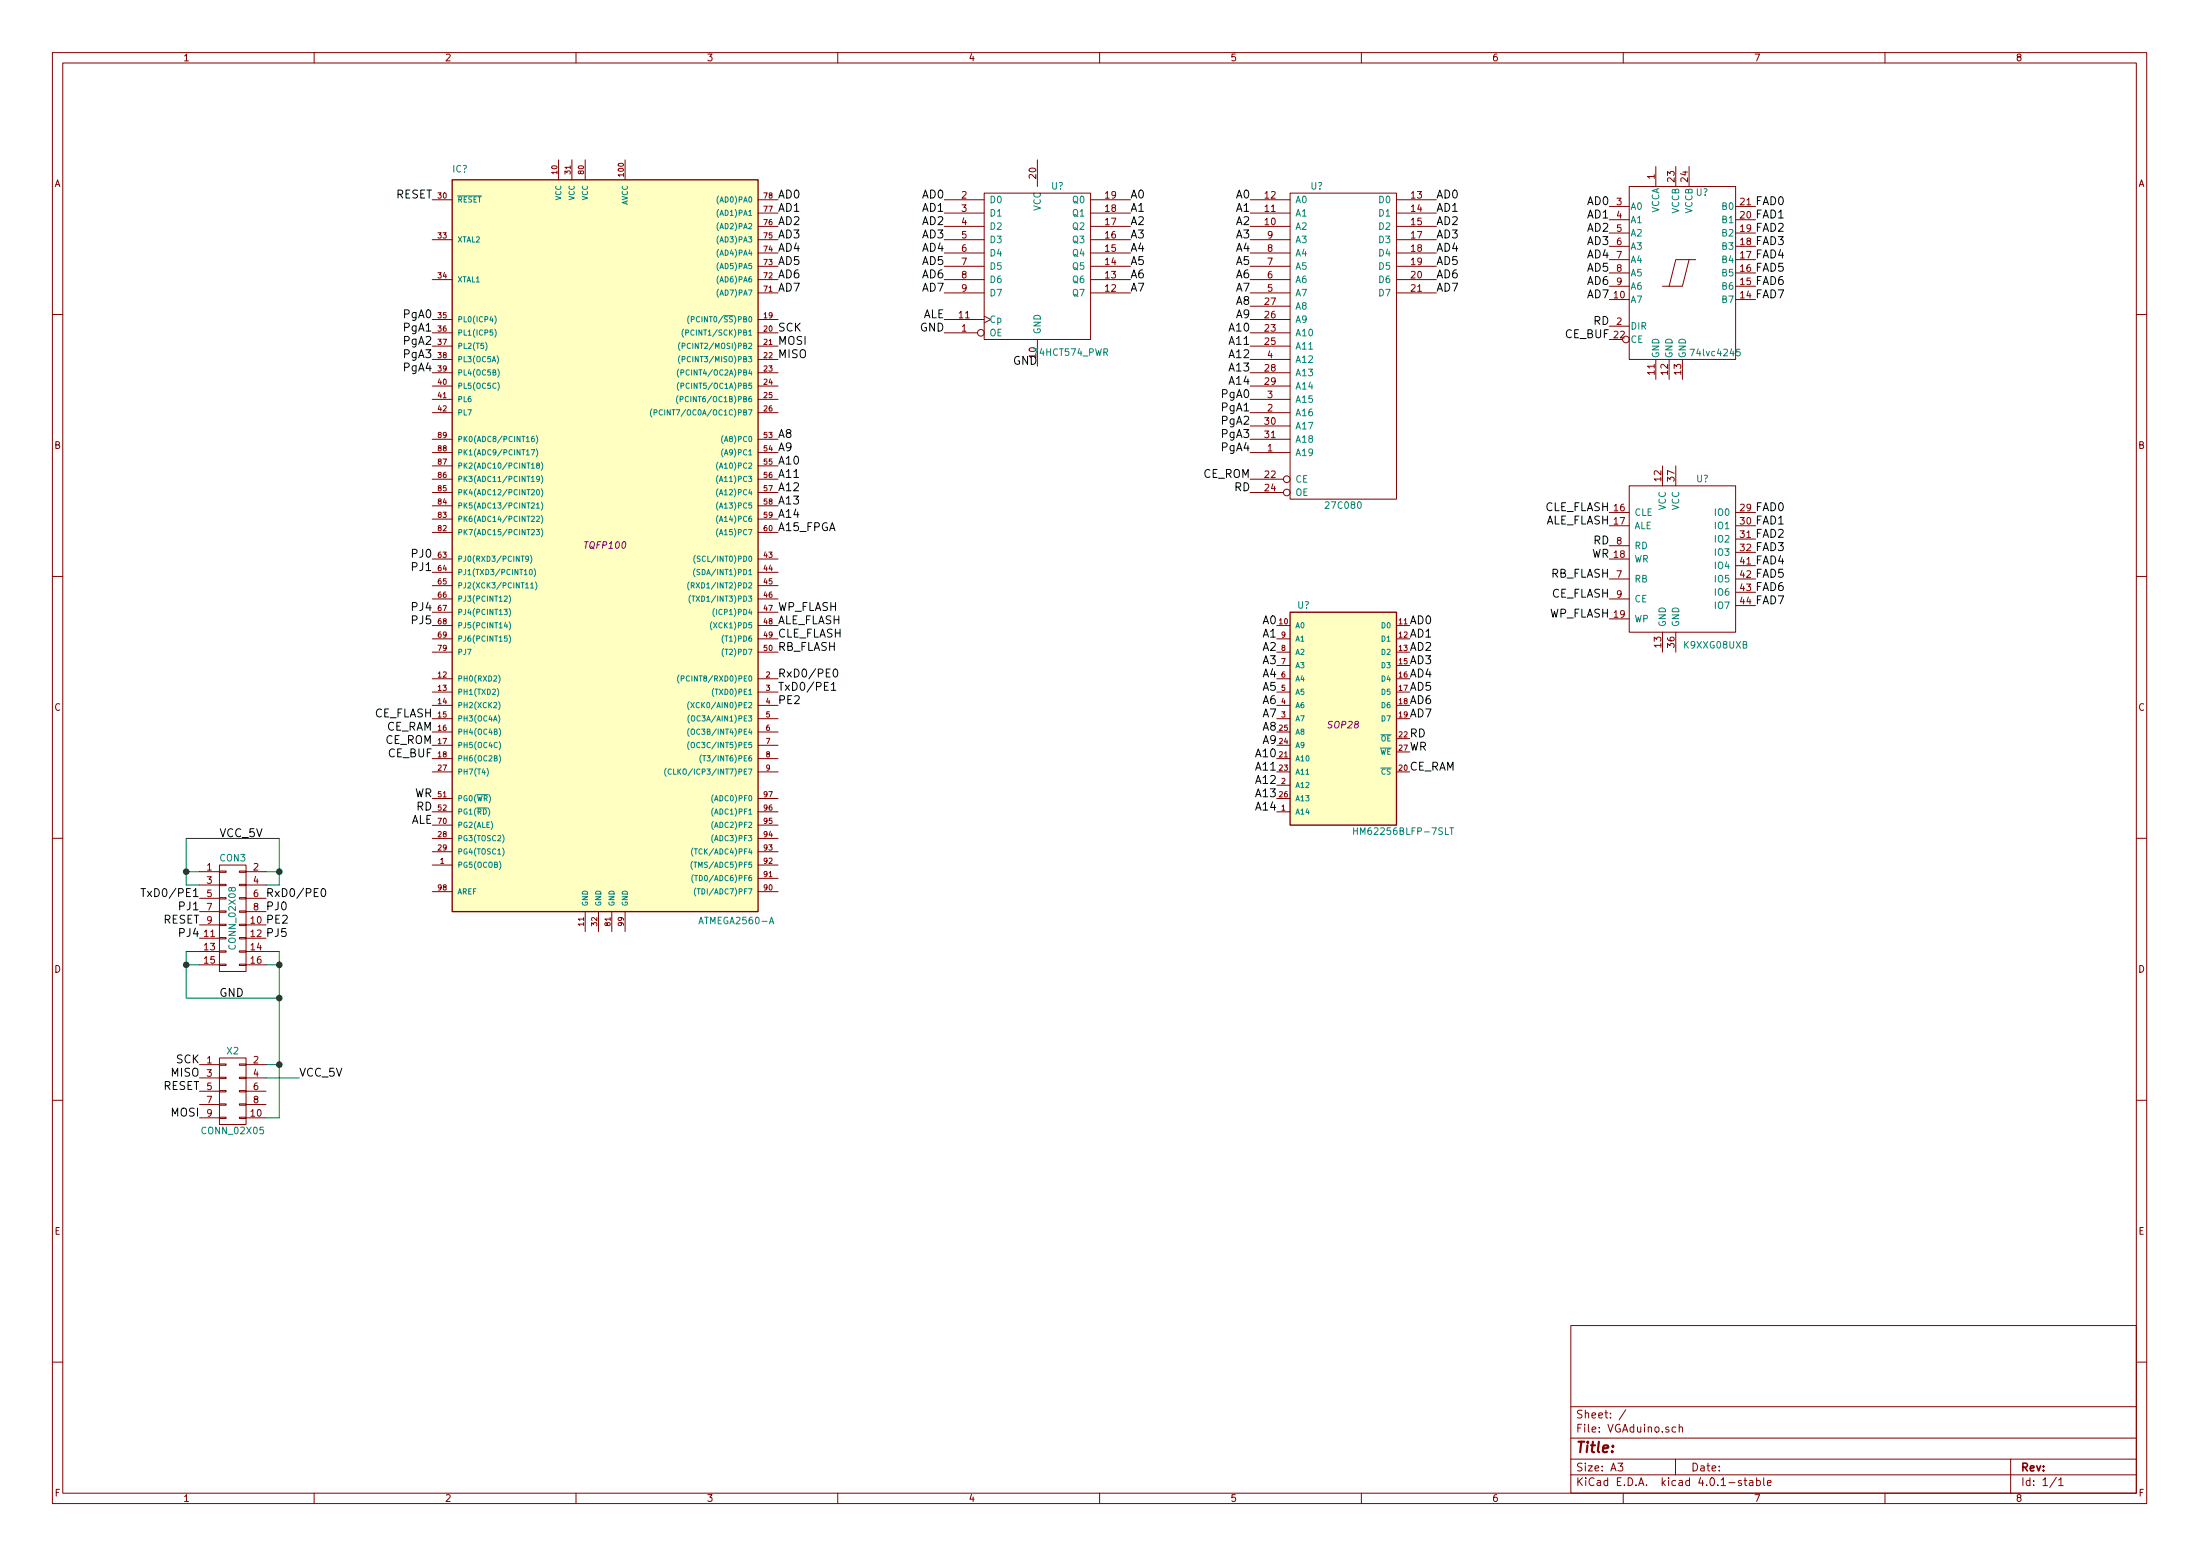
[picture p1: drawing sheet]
<svg xmlns="http://www.w3.org/2000/svg" width="420mm" height="297mm" viewBox="0 0 420 297" stroke-linecap="round" stroke-linejoin="round" font-family="sans-serif">
<g fill="none" stroke="#840000" stroke-width=".19">
<path d="M10 10h400v277h-400zM12 12h396v273.1h-396zM60 10v2M110 10v2M160 10v2M210 10v2M260 10v2M310 10v2M360 10v2M82.5 38.1h3.9M106.7 30.5v3.8M109.2 30.5v3.8"/>
<path d="M111.8 30.5v3.8M119.4 30.5v3.8M144.8 38.1h3.8M180.3 38.1h7.7M188 36.9h20.3v27.9h-20.3zM198.1 30.5v5.1M208.3 38.1h7.6M238.8 38.1h7.6M246.4 36.9h20.3v58.4h-20.3zM266.7 38.1h7.6M307.3 39.4h3.8M311.1 35.6h20.4v33h-20.4z"/>
<path d="M316.2 31.8v3.8M320 31.8v3.8M322.6 31.8v3.8M331.5 39.4h3.8M82.5 53.4h3.9M82.5 45.8h3.9M144.8 55.9h3.8M144.8 53.4h3.8M144.8 45.8h3.8M144.8 50.8h3.8M144.8 48.3h3.8M144.8 43.2h3.8"/>
<path d="M144.8 40.7h3.8M180.3 55.9h7.7M180.3 53.4h7.7M180.3 45.8h7.7M180.3 50.8h7.7M180.3 48.3h7.7M180.3 43.2h7.7M180.3 40.7h7.7M208.3 55.9h7.6M208.3 53.4h7.6M208.3 45.8h7.6M208.3 50.8h7.6"/>
<path d="M208.3 48.3h7.6M208.3 43.2h7.6M208.3 40.7h7.6M238.8 55.9h7.6M238.8 53.4h7.6M238.8 45.8h7.6M238.8 50.8h7.6M238.8 48.3h7.6M238.8 43.2h7.6M238.8 40.7h7.6M238.8 58.5h7.6M266.7 55.9h7.6"/>
<path d="M266.7 53.4h7.6M266.7 45.8h7.6M266.7 50.8h7.6M266.7 48.3h7.6M266.7 43.2h7.6M266.7 40.7h7.6M307.3 41.9h3.8M307.3 44.5h3.8M307.3 47h3.8M307.3 49.6h3.8M307.3 52.1h3.8M307.3 54.6h3.8"/>
<path d="M307.3 57.2h3.8M322.6 49.6l-1.3 5h-2.5M323.8 49.6h-3.8l-1.2 5h-1.3M331.5 41.9h3.8M331.5 44.5h3.8M331.5 47h3.8M331.5 49.6h3.8M331.5 52.1h3.8M331.5 54.6h3.8M331.5 57.2h3.8M10 60h2M82.5 63.5h3.9"/>
<path d="M82.5 73.7h3.9M82.5 66.1h3.9M82.5 76.2h3.9M82.5 68.6h3.9M82.5 78.8h3.9M82.5 71.2h3.9M82.5 61h3.9M144.8 63.5h3.8M144.8 73.7h3.8M144.8 66.1h3.8M144.8 76.2h3.8M144.8 68.6h3.8"/>
<path d="M144.8 78.8h3.8M144.8 71.2h3.8M144.8 61h3.8M180.3 63.5h6.4M180.3 61h7.7M188 60.4l1.2 .6-1.2 .6M198.1 64.8v5.1M238.8 63.5h7.6M238.8 73.7h7.6M238.8 66.1h7.6M238.8 76.2h7.6M238.8 68.6h7.6"/>
<path d="M238.8 78.8h7.6M238.8 71.2h7.6M238.8 61h7.6M307.3 62.3h3.8M307.3 64.8h2.6M316.2 68.6v3.8M318.8 68.6v3.8M321.3 68.6v3.8M408 60h2M82.5 83.9h3.9M82.5 99.1h3.9M82.5 86.4h3.9"/>
<path d="M82.5 96.6h3.9M82.5 88.9h3.9M82.5 94h3.9M82.5 91.5h3.9M144.8 83.9h3.8M144.8 99.1h3.8M144.8 86.4h3.8M144.8 96.6h3.8M144.8 88.9h3.8M144.8 94h3.8M144.8 91.5h3.8M238.8 83.9h7.6"/>
<path d="M238.8 86.4h7.6M238.8 94h6.3M238.8 91.5h6.3M238.8 81.3h7.6M307.3 97.8h3.8M311.1 92.7h20.4v28h-20.4zM317.5 88.9v3.8M320 88.9v3.8M331.5 97.8h3.8M10 110h2M82.5 101.6h3.9M82.5 106.7h3.9"/>
<path d="M82.5 109.3h3.9M82.5 111.8h3.9M82.5 114.3h3.9M82.5 116.9h3.9M82.5 119.4h3.9M144.8 101.6h3.8M144.8 106.7h3.8M144.8 109.3h3.8M144.8 111.8h3.8M144.8 114.3h3.8M144.8 116.9h3.8M144.8 119.4h3.8"/>
<path d="M243.8 119.4h2.6M266.7 119.4h2.5M307.3 106.7h3.8M307.3 114.3h3.8M307.3 110.5h3.8M307.3 104.2h3.8M307.3 100.4h3.8M307.3 118.1h3.8M331.5 110.5h3.8M331.5 100.4h3.8M331.5 102.9h3.8M331.5 108h3.8"/>
<path d="M331.5 105.4h3.8M331.5 113.1h3.8M331.5 115.6h3.8M408 110h2M82.5 129.6h3.9M82.5 132.1h3.9M82.5 134.7h3.9M82.5 137.2h3.9M82.5 139.7h3.9M82.5 124.5h3.9M82.5 122h3.9M144.8 129.6h3.8"/>
<path d="M144.8 132.1h3.8M144.8 134.7h3.8M144.8 137.2h3.8M144.8 139.7h3.8M144.8 124.5h3.8M144.8 122h3.8M243.8 129.6h2.6M243.8 132.1h2.6M243.8 134.7h2.6M243.8 137.2h2.6M243.8 139.7h2.6M243.8 124.5h2.6"/>
<path d="M243.8 122h2.6M243.8 127h2.6M266.7 129.6h2.5M266.7 132.1h2.5M266.7 134.7h2.5M266.7 137.2h2.5M266.7 124.5h2.5M266.7 122h2.5M266.7 127h2.5M317.5 120.7v3.8M320 120.7v3.8M82.5 142.3h3.9"/>
<path d="M82.5 144.8h3.9M82.5 147.4h3.9M82.5 157.5h3.9M82.5 152.4h3.9M82.5 155h3.9M144.8 142.3h3.8M144.8 144.8h3.8M144.8 147.4h3.8M144.8 157.5h3.8M144.8 152.4h3.8M144.8 155h3.8M243.8 142.3h2.6"/>
<path d="M243.8 144.8h2.6M243.8 147.4h2.6M243.8 152.4h2.6M243.8 155h2.6M243.8 149.9h2.6M266.7 147.4h2.5M266.7 141h2.5M266.7 143.5h2.5M10 160h2M38.1 166.4h3.8M38.1 168.9h3.8M38.1 171.5h3.8"/>
<path d="M38.1 174h3.8M38.1 176.6h3.8M38.1 179.1h3.8M41.9 179h1.3v.2h-1.3zM41.9 176.4h1.3v.3h-1.3zM41.9 173.9h1.3v.3h-1.3zM41.9 171.4h1.3v.2h-1.3zM41.9 168.8h1.3v.3h-1.3zM41.9 166.3h1.3v.2h-1.3zM41.9 165.1h5.1v20.4h-5.1zM45.7 179h1.3v.2h-1.3zM45.7 176.4h1.3v.3h-1.3z"/>
<path d="M45.7 173.9h1.3v.3h-1.3zM45.7 171.4h1.3v.2h-1.3zM45.7 168.8h1.3v.3h-1.3zM45.7 166.3h1.3v.2h-1.3zM47 166.4h3.8M47 168.9h3.8M47 171.5h3.8M47 174h3.8M47 176.6h3.8M47 179.1h3.8M82.5 160.1h3.9M82.5 165.1h3.9"/>
<path d="M82.5 170.2h3.9M82.5 162.6h3.9M111.8 174v3.8M114.3 174v3.8M116.8 174v3.8M119.4 174v3.8M144.8 160.1h3.8M144.8 165.1h3.8M144.8 170.2h3.8M144.8 167.7h3.8M144.8 162.6h3.8M408 160h2"/>
<path d="M38.1 181.6h3.8M38.1 184.2h3.8M41.9 184.1h1.3v.2h-1.3zM41.9 181.5h1.3v.3h-1.3zM45.7 184.1h1.3v.2h-1.3zM45.7 181.5h1.3v.3h-1.3zM47 181.6h3.8M47 184.2h3.8M10 210h2M38.1 203.2h3.8M38.1 205.8h3.8M38.1 208.3h3.8"/>
<path d="M38.1 210.9h3.8M38.1 213.4h3.8M41.9 213.3h1.3v.2h-1.3zM41.9 210.7h1.3v.3h-1.3zM41.9 208.2h1.3v.2h-1.3zM41.9 205.6h1.3v.3h-1.3zM41.9 203.1h1.3v.3h-1.3zM41.9 202h5.1v12.7h-5.1zM45.7 213.3h1.3v.2h-1.3zM45.7 210.7h1.3v.3h-1.3zM45.7 208.2h1.3v.2h-1.3zM45.7 205.6h1.3v.3h-1.3z"/>
<path d="M45.7 203.1h1.3v.3h-1.3zM47 203.2h3.8M47 205.8h3.8M47 208.3h3.8M47 210.9h3.8M47 213.4h3.8M408 210h2M300 253h108v32.1h-108zM10 260h2M300 278.5h108M300 274.5h108M300 268.5h108"/>
<path d="M309 279.3h.9l-.5 .6 .5 .1v.7l-.2 .1-.7-.1M310.5 269.1l-1.3 2M320 278.5v3M320 272.5l-.4-.1-.3 .3 .1 .6 .2 .1 .4-.1M320.7 272.5l.2-.1 .4 .1v.9M320.7 271.9v1.5M384 278.5v6.6M408 260h2M60 285.1v1.9M110 285.1v1.9M160 285.1v1.9M210 285.1v1.9"/>
<path d="M260 285.1v1.9M300 281.5h108M310 285.1v1.9M332.6 282.7a.37 .37 0 0 0-.6 .1l.1 .2 .5 .2v.1l-.2 .3-.4-.1M333.1 282.6h.5M333.3 282.1v1.3l.3 .2M334.1 282.7h.6l.1 .9M334.8 283h-.5l-.2 .2 .2 .4 .5-.1M335.5 282.7l.4-.1 .3 .3-.1 .6h-.6M335.5 282.1v1.5M336.8 282.1v1.3l.2 .2M337.5 283.1l.8-.1-.1-.3-.4-.1-.3 .2 .1 .7h.6"/>
<path d="M360 285.1v1.9M392.7 282l-1.2 2M393.2 282.5l.4-.4v1.5M393.2 283.6h.8"/>
<circle cx="187.3" cy="63.5" r=".63"/>
<circle cx="310.5" cy="64.8" r=".63"/>
<circle cx="245.7" cy="91.5" r=".63"/>
<circle cx="245.7" cy="94" r=".63"/>
</g>
<g fill="#ffffc2" stroke="#ffffc2" stroke-width=".19">
<path d="M86.4 34.3h58.4v139.7h-58.4z"/>
<path d="M246.4 116.9h20.3v40.6h-20.3z"/>
</g>
<path d="M86.4 34.3h58.4v139.7h-58.4zM246.4 116.9h20.3v40.6h-20.3z" fill="none" stroke="#840000" stroke-width=".25"/>
<g fill="none" stroke="#008484" stroke-width=".19">
<path d="M87.4 37.4h4.5M92.7 65.4a1.2 1.2 0 0 1 0 1.5M94.5 60.3a1.2 1.2 0 0 1 0 1.5M94.5 62.8a1.2 1.2 0 0 1 0 1.6M94.9 67.9a1.2 1.2 0 0 1 0 1.6M95.1 73a1.2 1.2 0 0 1 0 1.5M95.1 70.4a1.2 1.2 0 0 1 0 1.6M124.5 78.1a1.2 1.2 0 0 0 0 1.5M124.9 78.8l.5-.1v-.4l-.5-.1v1M126.5 78.3a.44 .44 0 0 0-.6 .4 .44 .44 0 0 0 .6 .4M129.5 75.5a1.2 1.2 0 0 0 0 1.6M129.6 70.4a1.2 1.2 0 0 0 0 1.6"/>
<path d="M129.6 73a1.2 1.2 0 0 0 0 1.5M129.9 65.4a1.2 1.2 0 0 0 0 1.5M129.9 67.9a1.2 1.2 0 0 0 0 1.6M129.9 76.2h.5v-.5h-.5v1M130 71.1h.5v-.5h-.5v1M130 73.7l.5-.1v-.4l-.5-.1v1.1M130.3 66.1l.5-.1v-.4l-.5-.1v1M130.3 68.6l.5-.1v-.4h-.5v1M130.6 62.8a1.2 1.2 0 0 0 0 1.6M131 63.5h.4v-.5h-.4v1M131.6 60.3a1.2 1.2 0 0 0 0 1.5M132 61l.5-.1v-.4l-.5-.1v1.1"/>
<path d="M322.8 66.7h.8l-.5 1.2M332.3 66.7h-.6l-.1 .5 .2-.1 .5 .1v.6l-.2 .1-.5-.1M101.4 85.8h.7l-.4 1.1M102 83.3l-.4 .1-.1 .7 .2 .2 .3-.1v-.5h-.3l-.2 .2M102.4 85.7a1.2 1.2 0 0 1 0 1.5M102.4 83.1a1.2 1.2 0 0 1 0 1.6M102.5 98.6l.3-.1 .2 .3-.6 .8h.6M102.5 96.3l.2-.3v1M102.5 97h.5M102.5 93.6l.2-.1a.55 .55 0 0 1 .3 .5 .55 .55 0 0 1-.3 .5l-.2-.4zM102.6 88.8l-.1-.2v-.2h.4l.1 .3-.5 .3 .1 .4 .4-.1v-.4l-.2-.1M103 91.3l-.2 .3-.3-.1v-.5l.3-.1 .2 .2v.6l-.5 .2"/>
<path d="M103.4 98.4a1.2 1.2 0 0 1 0 1.5M103.4 95.8a1.2 1.2 0 0 1 0 1.6M103.4 93.3a1.2 1.2 0 0 1 0 1.6M103.4 90.8a1.2 1.2 0 0 1 0 1.5M103.4 88.2a1.2 1.2 0 0 1 0 1.6M137.1 88.2a1.2 1.2 0 0 0 0 1.6M137.1 90.8a1.2 1.2 0 0 0 0 1.5M137.1 93.3a1.2 1.2 0 0 0 0 1.6M137.1 95.8a1.2 1.2 0 0 0 0 1.6M137.1 98.4a1.2 1.2 0 0 0 0 1.5M138.1 83.1a1.2 1.2 0 0 0 0 1.6M138.1 85.7a1.2 1.2 0 0 0 0 1.5"/>
<path d="M97.2 113.6a1.2 1.2 0 0 1 0 1.6M97.2 116.2a1.2 1.2 0 0 1 0 1.5M97.2 118.7a1.2 1.2 0 0 1 0 1.6M100.9 106.6l-.1 .2-.3-.1v-.5h.3l.1 .2v.5l-.4 .3M101.2 108.8l.1-.1a.55 .55 0 0 1 .4 .5 .55 .55 0 0 1-.4 .5l-.2-.4zM101.3 106a1.2 1.2 0 0 1 0 1.6M101.3 111.5l.3-.3v1.1M101.3 112.3h.6M102 108.5a1.2 1.2 0 0 1 0 1.6M102.3 111.1a1.2 1.2 0 0 1 0 1.5M102.4 101.1h.6l-.3 .4 .3 .1v.4l-.2 .1-.4-.1M103.4 100.9a1.2 1.2 0 0 1 0 1.6"/>
<path d="M131.6 111.1a1.2 1.2 0 0 0 0 1.5M131.9 113.6a1.2 1.2 0 0 0 0 1.6M132 111.8l.5-.1v-.4l-.5-.1v1.1M132.1 113.8h.6M132.3 111.8l.3 .5M132.4 113.8v1M132.7 108.5a1.2 1.2 0 0 0 0 1.6M132.8 106a1.2 1.2 0 0 0 0 1.6M133.7 108.7h-.4l-.2 .2 .1 .2 .4 .2v.3l-.5 .1M133.7 106.2h-.4l-.2 .2 .1 .2 .5 .2v.3h-.6M136 118.7a1.2 1.2 0 0 0 0 1.6M136.4 116.2a1.2 1.2 0 0 0 0 1.5"/>
<path d="M137.1 100.9a1.2 1.2 0 0 0 0 1.6M95 131.4a1.2 1.2 0 0 1 0 1.6M95.2 136.5a1.2 1.2 0 0 1 0 1.5M95.2 128.9a1.2 1.2 0 0 1 0 1.5M95.2 133.9a1.2 1.2 0 0 1 0 1.6M95.3 139a1.2 1.2 0 0 1 0 1.6M97.2 121.2a1.2 1.2 0 0 1 0 1.6M129.7 128.9a1.2 1.2 0 0 0 0 1.5M130.1 129.6l.5-.1v-.4l-.5-.1v1M131.6 133.9a1.2 1.2 0 0 0 0 1.6M131.6 139a1.2 1.2 0 0 0 0 1.6M131.7 136.5a1.2 1.2 0 0 0 0 1.5"/>
<path d="M131.9 134.1l.7 1M132.1 139.2h.3l.2 .1v.6l-.2 .3-.4-.2v-.5zM132.2 136.7l.3-.1 .1 .2 .1 .5-.2 .4-.4-.2-.1-.5zM132.6 134.1l-.7 1M136.3 131.4a1.2 1.2 0 0 0 0 1.6M138.2 123.8a1.2 1.2 0 0 0 0 1.5M138.2 121.2a1.2 1.2 0 0 0 0 1.6M93 146.6a1.2 1.2 0 0 1 0 1.6M95.3 141.6a1.2 1.2 0 0 1 0 1.5M95.3 144.1a1.2 1.2 0 0 1 0 1.6M127.2 146.6a1.2 1.2 0 0 0 0 1.6M128.2 146.9a.44 .44 0 0 0-.6 .4 .44 .44 0 0 0 .6 .4"/>
<path d="M128.7 146.8v1h.4M131.6 141.6a1.2 1.2 0 0 0 0 1.5M132.1 141.8l.3-.1 .2 .2v.5l-.2 .3-.4-.1v-.6zM134 144.1a1.2 1.2 0 0 0 0 1.6M134.2 144.3h.6M134.5 144.3v1M136.2 159.3a1.2 1.2 0 0 0 0 1.6M136.2 156.8a1.2 1.2 0 0 0 0 1.6M136.2 154.3a1.2 1.2 0 0 0 0 1.5M136.2 151.7a1.2 1.2 0 0 0 0 1.6M258.5 158v1.3M258.5 158.6h.7"/>
<path d="M276.9 158h.7M277.2 158v1.3M132.3 164.4a1.2 1.2 0 0 0 0 1.6M132.4 161.9a1.2 1.2 0 0 0 0 1.5M132.4 167a1.2 1.2 0 0 0 0 1.5M132.5 164.6h.6M132.6 162h.6M132.7 167.1h.5M132.9 169.5a1.2 1.2 0 0 0 0 1.6M133.1 169.7h.6M146.9 176.4l.4-1.3 .5 1.3"/>
</g>
<path d="M35.6 168.9v-8.8h17.7v8.8M35.6 166.4h2.5M50.8 166.4h2.5M35.6 184.2h2.5M38.1 181.6h-2.5v8.9h17.7M50.8 181.6h2.5v31.8h-2.5M50.8 184.2h2.5M50.8 203.2h2.5M50.8 205.8h6.3" fill="none" stroke="#008400" stroke-width=".19"/>
<g fill="#008400" stroke="#008400" stroke-width=".25">
<circle cx="35.6" cy="166.4" r=".51"/>
<circle cx="53.3" cy="166.4" r=".51"/>
<circle cx="35.6" cy="184.2" r=".51"/>
<circle cx="53.3" cy="184.2" r=".51"/>
<circle cx="53.3" cy="190.5" r=".51"/>
<circle cx="53.3" cy="203.2" r=".51"/>
</g>
<path d="M158.7 130.7l.5-.4v1.5M158.7 131.8h.9M159.3 127.9l.2-.2a.81 .81 0 0 1 .5 .8 .81 .81 0 0 1-.5 .7l-.2-.1-.2-.4zM26.9 169.6h.9M27.4 169.6v1.6M61.5 169.7l.2-.1a.81 .81 0 0 1 .5 .8 .81 .81 0 0 1-.5 .8 .98 .98 0 0 1-.2-1.5z" fill="none" stroke="#000" stroke-width=".19"/>
<text font-size="2.8" fill="#840000" x="301" y="277.3">Title:</text>
<g font-size="2.1">
<text x="75.5" y="37.9">RESET</text>
<text x="148.6" y="37.9">AD0</text>
<text x="148.6" y="40.4">AD1</text>
<text x="176.1" y="37.9">AD0</text>
<text x="176.1" y="40.4">AD1</text>
<text x="215.9" y="37.9">A0</text>
<text x="215.9" y="40.4">A1</text>
<text x="236" y="37.9">A0</text>
<text x="236" y="40.4">A1</text>
<text x="274.3" y="37.9">AD0</text>
<text x="274.3" y="40.4">AD1</text>
<text x="303.1" y="39.2">AD0</text>
<text x="303.1" y="41.7">AD1</text>
<text x="335.3" y="39.2">FAD0</text>
<text x="335.3" y="41.7">FAD1</text>
<text x="148.6" y="43">AD2</text>
<text x="148.6" y="45.5">AD3</text>
<text x="176.1" y="43">AD2</text>
<text x="176.1" y="45.5">AD3</text>
<text x="215.9" y="43">A2</text>
<text x="215.9" y="45.5">A3</text>
<text x="236" y="43">A2</text>
<text x="236" y="45.5">A3</text>
<text x="274.3" y="43">AD2</text>
<text x="274.3" y="45.5">AD3</text>
<text x="303.1" y="44.2">AD2</text>
<text x="303.1" y="46.8">AD3</text>
<text x="335.3" y="44.2">FAD2</text>
<text x="335.3" y="46.8">FAD3</text>
<text x="148.6" y="48">AD4</text>
<text x="148.6" y="50.6">AD5</text>
<text x="148.6" y="53.1">AD6</text>
<text x="176.1" y="48">AD4</text>
<text x="176.1" y="50.6">AD5</text>
<text x="176.1" y="53.1">AD6</text>
<text x="215.9" y="48">A4</text>
<text x="215.9" y="50.6">A5</text>
<text x="215.9" y="53.1">A6</text>
<text x="236" y="48">A4</text>
<text x="236" y="50.6">A5</text>
<text x="236" y="53.1">A6</text>
<text x="274.3" y="48">AD4</text>
<text x="274.3" y="50.6">AD5</text>
<text x="274.3" y="53.1">AD6</text>
<text x="303.1" y="49.3">AD4</text>
<text x="303.1" y="51.9">AD5</text>
<text x="335.3" y="49.3">FAD4</text>
<text x="335.3" y="51.9">FAD5</text>
<text x="148.6" y="55.7">AD7</text>
<text x="176.1" y="55.7">AD7</text>
<text x="215.9" y="55.7">A7</text>
<text x="236" y="58.2">A8</text>
<text x="236" y="55.7">A7</text>
<text x="274.3" y="55.7">AD7</text>
<text x="303.1" y="54.4">AD6</text>
<text x="303.1" y="56.9">AD7</text>
<text x="335.3" y="54.4">FAD6</text>
<text x="335.3" y="56.9">FAD7</text>
<text x="77.1" y="60.7">PgA0</text>
<text x="77.1" y="63.3">PgA1</text>
<text x="77.1" y="65.8">PgA2</text>
<text x="148.6" y="63.3">SCK</text>
<text x="148.6" y="65.8">MOSI</text>
<text x="175.6" y="63.3">GND</text>
<text x="176.1" y="60.7">ALE</text>
<text x="234.9" y="63.3">A10</text>
<text x="234.9" y="65.8">A11</text>
<text x="236" y="60.7">A9</text>
<text x="298.9" y="64.6">CE_BUF</text>
<text x="304.3" y="62">RD</text>
<text x="77.1" y="70.9">PgA4</text>
<text x="77.1" y="68.4">PgA3</text>
<text x="148.6" y="68.4">MISO</text>
<text x="193.4" y="69.6">GND</text>
<text x="234.9" y="68.4">A12</text>
<text x="234.9" y="70.9">A13</text>
<text x="233.3" y="76">PgA0</text>
<text x="234.9" y="73.4">A14</text>
<text x="148.6" y="83.6">A8</text>
<text x="233.3" y="78.5">PgA1</text>
<text x="233.3" y="81.1">PgA2</text>
<text x="233.3" y="83.6">PgA3</text>
<text x="148.6" y="86.1">A9</text>
<text x="148.6" y="88.7">A10</text>
<text x="233.3" y="86.1">PgA4</text>
<text x="148.6" y="91.2">A11</text>
<text x="148.6" y="93.8">A12</text>
<text x="229.7" y="91.2">CE_ROM</text>
<text x="235.7" y="93.8">RD</text>
<text x="148.6" y="96.3">A13</text>
<text x="148.6" y="98.8">A14</text>
<text x="148.6" y="101.4">A15_FPGA</text>
<text x="294.8" y="97.6">CLE_FLASH</text>
<text x="294.8" y="100.1">ALE_FLASH</text>
<text x="335.3" y="97.6">FAD0</text>
<text x="335.3" y="100.1">FAD1</text>
<text x="78.8" y="106.5">PJ0</text>
<text x="303.8" y="106.5">WR</text>
<text x="304.3" y="103.9">RD</text>
<text x="335.3" y="102.7">FAD2</text>
<text x="335.3" y="105.2">FAD3</text>
<text x="335.3" y="107.7">FAD4</text>
<text x="78.8" y="109">PJ1</text>
<text x="296" y="110.3">RB_FLASH</text>
<text x="335.3" y="110.3">FAD5</text>
<text x="335.3" y="112.8">FAD6</text>
<text x="78.8" y="119.2">PJ5</text>
<text x="78.8" y="116.6">PJ4</text>
<text x="148.6" y="119.2">ALE_FLASH</text>
<text x="148.6" y="116.6">WP_FLASH</text>
<text x="241.1" y="119.2">A0</text>
<text x="269.2" y="119.2">AD0</text>
<text x="295.7" y="117.9">WP_FLASH</text>
<text x="296.1" y="114.1">CE_FLASH</text>
<text x="335.3" y="115.4">FAD7</text>
<text x="148.6" y="124.2">RB_FLASH</text>
<text x="148.6" y="121.7">CLE_FLASH</text>
<text x="241.1" y="121.7">A1</text>
<text x="241.1" y="124.2">A2</text>
<text x="269.2" y="124.2">AD2</text>
<text x="269.2" y="121.7">AD1</text>
<text x="148.6" y="129.3">RxD0/PE0</text>
<text x="148.6" y="131.9">TxD0/PE1</text>
<text x="241.1" y="126.8">A3</text>
<text x="241.1" y="129.3">A4</text>
<text x="241.1" y="131.9">A5</text>
<text x="269.2" y="126.8">AD3</text>
<text x="269.2" y="129.3">AD4</text>
<text x="269.2" y="131.9">AD5</text>
<text x="71.3" y="136.9">CE_FLASH</text>
<text x="148.6" y="134.4">PE2</text>
<text x="241.1" y="134.4">A6</text>
<text x="241.1" y="136.9">A7</text>
<text x="269.2" y="134.4">AD6</text>
<text x="269.2" y="136.9">AD7</text>
<text x="73.5" y="142">CE_ROM</text>
<text x="73.6" y="139.5">CE_RAM</text>
<text x="241.1" y="139.5">A8</text>
<text x="241.1" y="142">A9</text>
<text x="269.2" y="140.8">RD</text>
<text x="269.2" y="143.3">WR</text>
<text x="74.1" y="144.6">CE_BUF</text>
<text x="240" y="144.6">A10</text>
<text x="240" y="147.1">A11</text>
<text x="240" y="149.6">A12</text>
<text x="269.2" y="147.1">CE_RAM</text>
<text x="79" y="152.2">WR</text>
<text x="79.5" y="154.7">RD</text>
<text x="240" y="152.2">A13</text>
<text x="240" y="154.7">A14</text>
<text x="41.9" y="159.8">VCC_5V</text>
<text x="78.3" y="157.3">ALE</text>
<text x="28.3" y="171.2">TxD0/PE1</text>
<text x="34.3" y="173.8">PJ1</text>
<text x="50.8" y="171.2">RxD0/PE0</text>
<text x="50.8" y="173.8">PJ0</text>
<text x="31" y="176.3">RESET</text>
<text x="34.3" y="178.9">PJ4</text>
<text x="50.8" y="178.9">PJ5</text>
<text x="50.8" y="176.3">PE2</text>
<text x="41.9" y="190.3">GND</text>
<text x="33.6" y="203">SCK</text>
<text x="31" y="208.1">RESET</text>
<text x="32.7" y="205.5">MISO</text>
<text x="57.1" y="205.5">VCC_5V</text>
<text x="32.7" y="213.1">MOSI</text>
</g>
<g font-size="2.1" fill="#840000">
<text x="301" y="273.5">File: VGAduino.sch</text>
<text x="301" y="270.8">Sheet: /</text>
<text x="301" y="280.9">Size: A3</text>
<text x="323" y="280.9">Date:</text>
<text x="386" y="280.9">Rev:</text>
<text x="301" y="283.7">KiCad E.D.A. kicad 4.0.1-stable</text>
<text x="386" y="283.7">Id: 1/1</text>
</g>
<g font-size="1.8" fill="#840000">
<text x="35" y="11.7">1</text>
<text x="85" y="11.7">2</text>
<text x="135" y="11.7">3</text>
<text x="185" y="11.7">4</text>
<text x="235" y="11.7">5</text>
<text x="285" y="11.7">6</text>
<text x="335" y="11.7">7</text>
<text x="385" y="11.7">8</text>
<text x="10.4" y="35.7">A</text>
<text x="197.9" y="34" transform="rotate(-90 197.9 34)">20</text>
<text x="316" y="34.2" transform="rotate(-90 316 34.2)">1</text>
<text x="319.8" y="34.7" transform="rotate(-90 319.8 34.7)">23</text>
<text x="322.3" y="34.7" transform="rotate(-90 322.3 34.7)">24</text>
<text x="408.4" y="35.7">A</text>
<text x="183.7" y="37.9">2</text>
<text x="183.7" y="40.4">3</text>
<text x="211.1" y="40.4">18</text>
<text x="211.1" y="37.9">19</text>
<text x="241.6" y="40.4">11</text>
<text x="241.6" y="37.9">12</text>
<text x="269.5" y="37.9">13</text>
<text x="269.5" y="40.4">14</text>
<text x="308.8" y="39.2">3</text>
<text x="308.8" y="41.7">4</text>
<text x="332.4" y="41.7">20</text>
<text x="332.4" y="39.2">21</text>
<text x="183.7" y="43">4</text>
<text x="183.7" y="45.5">5</text>
<text x="211.1" y="45.5">16</text>
<text x="211.1" y="43">17</text>
<text x="241.6" y="43">10</text>
<text x="242.1" y="45.5">9</text>
<text x="269.5" y="43">15</text>
<text x="269.5" y="45.5">17</text>
<text x="308.8" y="44.2">5</text>
<text x="308.8" y="46.8">6</text>
<text x="332.4" y="46.8">18</text>
<text x="332.4" y="44.2">19</text>
<text x="183.7" y="48">6</text>
<text x="183.7" y="50.6">7</text>
<text x="183.7" y="53.1">8</text>
<text x="211.1" y="53.1">13</text>
<text x="211.1" y="50.6">14</text>
<text x="211.1" y="48">15</text>
<text x="242.1" y="53.1">6</text>
<text x="242.1" y="50.6">7</text>
<text x="242.1" y="48">8</text>
<text x="269.5" y="53.1">20</text>
<text x="269.5" y="48">18</text>
<text x="269.5" y="50.6">19</text>
<text x="308.8" y="49.3">7</text>
<text x="308.8" y="51.9">8</text>
<text x="332.4" y="51.9">16</text>
<text x="332.4" y="49.3">17</text>
<text x="183.7" y="55.7">9</text>
<text x="211.1" y="55.7">12</text>
<text x="241.6" y="58.2">27</text>
<text x="242.1" y="55.7">5</text>
<text x="269.5" y="55.7">21</text>
<text x="308.3" y="56.9">10</text>
<text x="308.8" y="54.4">9</text>
<text x="332.4" y="56.9">14</text>
<text x="332.4" y="54.4">15</text>
<text x="183.2" y="60.7">11</text>
<text x="183.7" y="63.3">1</text>
<text x="241.6" y="63.3">23</text>
<text x="241.6" y="65.8">25</text>
<text x="241.6" y="60.7">26</text>
<text x="308.3" y="64.6">22</text>
<text x="308.8" y="62">2</text>
<text x="241.6" y="70.9">28</text>
<text x="242.1" y="68.4">4</text>
<text x="316" y="71.5" transform="rotate(-90 316 71.5)">11</text>
<text x="318.5" y="71.5" transform="rotate(-90 318.5 71.5)">12</text>
<text x="321.1" y="71.5" transform="rotate(-90 321.1 71.5)">13</text>
<text x="241.6" y="73.4">29</text>
<text x="242.1" y="76">3</text>
<text x="241.6" y="81.1">30</text>
<text x="241.6" y="83.6">31</text>
<text x="242.1" y="78.5">2</text>
<text x="10.4" y="85.7">B</text>
<text x="242.1" y="86.1">1</text>
<text x="408.4" y="85.7">B</text>
<text x="241.6" y="91.2">22</text>
<text x="241.6" y="93.8">24</text>
<text x="317.2" y="91.8" transform="rotate(-90 317.2 91.8)">12</text>
<text x="319.8" y="91.8" transform="rotate(-90 319.8 91.8)">37</text>
<text x="308.3" y="97.6">16</text>
<text x="308.3" y="100.1">17</text>
<text x="332.4" y="100.1">30</text>
<text x="332.4" y="97.6">29</text>
<text x="308.3" y="106.5">18</text>
<text x="308.8" y="103.9">8</text>
<text x="332.4" y="102.7">31</text>
<text x="332.4" y="107.7">41</text>
<text x="332.4" y="105.2">32</text>
<text x="308.8" y="110.3">7</text>
<text x="332.4" y="110.3">42</text>
<text x="332.4" y="112.8">43</text>
<text x="308.3" y="117.9">19</text>
<text x="308.8" y="114.1">9</text>
<text x="332.4" y="115.4">44</text>
<text x="317.2" y="123.6" transform="rotate(-90 317.2 123.6)">13</text>
<text x="319.8" y="123.6" transform="rotate(-90 319.8 123.6)">36</text>
<text x="10.4" y="135.7">C</text>
<text x="408.4" y="135.7">C</text>
<text x="39.5" y="166.2">1</text>
<text x="48.4" y="166.2">2</text>
<text x="39.5" y="168.7">3</text>
<text x="39.5" y="171.2">5</text>
<text x="39.5" y="173.8">7</text>
<text x="48.4" y="168.7">4</text>
<text x="48.4" y="171.2">6</text>
<text x="48.4" y="173.8">8</text>
<text x="39" y="178.9">11</text>
<text x="39.5" y="176.3">9</text>
<text x="47.9" y="176.3">10</text>
<text x="47.9" y="178.9">12</text>
<text x="10.4" y="185.7">D</text>
<text x="39" y="181.4">13</text>
<text x="39" y="183.9">15</text>
<text x="47.9" y="181.4">14</text>
<text x="47.9" y="183.9">16</text>
<text x="408.4" y="185.7">D</text>
<text x="39.5" y="203">1</text>
<text x="48.4" y="203">2</text>
<text x="39.5" y="205.5">3</text>
<text x="39.5" y="208.1">5</text>
<text x="48.4" y="205.5">4</text>
<text x="48.4" y="208.1">6</text>
<text x="39.5" y="210.6">7</text>
<text x="39.5" y="213.1">9</text>
<text x="47.9" y="213.1">10</text>
<text x="48.4" y="210.6">8</text>
<text x="10.4" y="235.7">E</text>
<text x="408.4" y="235.7">E</text>
<text x="10.5" y="285.7">F</text>
<text x="35" y="286.7">1</text>
<text x="85" y="286.7">2</text>
<text x="135" y="286.7">3</text>
<text x="185" y="286.7">4</text>
<text x="235" y="286.7">5</text>
<text x="285" y="286.7">6</text>
<text x="335" y="286.7">7</text>
<text x="385" y="286.7">8</text>
<text x="408.5" y="285.7">F</text>
</g>
<g font-size="1.8" fill="#008484">
<text x="86.4" y="32.9">IC?</text>
<text x="189" y="38.8">D0</text>
<text x="189" y="41.3">D1</text>
<text x="198.8" y="40.3" transform="rotate(-90 198.8 40.3)">VCC</text>
<text x="200.8" y="36.2">U?</text>
<text x="204.9" y="41.3">Q1</text>
<text x="204.9" y="38.8">Q0</text>
<text x="247.4" y="41.3">A1</text>
<text x="247.4" y="38.8">A0</text>
<text x="250.3" y="36.2">U?</text>
<text x="263.4" y="38.8">D0</text>
<text x="263.4" y="41.3">D1</text>
<text x="311.4" y="40">A0</text>
<text x="316.9" y="40.9" transform="rotate(-90 316.9 40.9)">VCCA</text>
<text x="320.7" y="40.9" transform="rotate(-90 320.7 40.9)">VCCB</text>
<text x="323.2" y="40.9" transform="rotate(-90 323.2 40.9)">VCCB</text>
<text x="323.9" y="37.3">U?</text>
<text x="329" y="40">B0</text>
<text x="189" y="43.9">D2</text>
<text x="189" y="46.4">D3</text>
<text x="204.9" y="46.4">Q3</text>
<text x="204.9" y="43.9">Q2</text>
<text x="247.4" y="46.4">A3</text>
<text x="247.4" y="43.9">A2</text>
<text x="263.4" y="43.9">D2</text>
<text x="263.4" y="46.4">D3</text>
<text x="311.4" y="42.6">A1</text>
<text x="311.4" y="45.1">A2</text>
<text x="311.4" y="47.7">A3</text>
<text x="329" y="42.6">B1</text>
<text x="329" y="47.7">B3</text>
<text x="329" y="45.1">B2</text>
<text x="189" y="48.9">D4</text>
<text x="189" y="51.5">D5</text>
<text x="204.9" y="51.5">Q5</text>
<text x="204.9" y="48.9">Q4</text>
<text x="247.4" y="51.5">A5</text>
<text x="247.4" y="48.9">A4</text>
<text x="263.4" y="48.9">D4</text>
<text x="263.4" y="51.5">D5</text>
<text x="311.4" y="50.2">A4</text>
<text x="311.4" y="52.7">A5</text>
<text x="329" y="52.7">B5</text>
<text x="329" y="50.2">B4</text>
<text x="189" y="54">D6</text>
<text x="189" y="56.6">D7</text>
<text x="204.9" y="56.6">Q7</text>
<text x="204.9" y="54">Q6</text>
<text x="247.4" y="56.6">A7</text>
<text x="247.4" y="54">A6</text>
<text x="247.4" y="59.1">A8</text>
<text x="263.4" y="54">D6</text>
<text x="263.4" y="56.6">D7</text>
<text x="311.4" y="55.3">A6</text>
<text x="311.4" y="57.8">A7</text>
<text x="329" y="57.8">B7</text>
<text x="329" y="55.3">B6</text>
<text x="189" y="64.2">OE</text>
<text x="189" y="61.6">Cp</text>
<text x="198.8" y="63.8" transform="rotate(-90 198.8 63.8)">GND</text>
<text x="247.4" y="64.2">A10</text>
<text x="247.4" y="61.6">A9</text>
<text x="311.4" y="62.9">DIR</text>
<text x="311.4" y="65.4">CE</text>
<text x="197.6" y="67.9">74HCT574_PWR</text>
<text x="197.9" y="68.3" transform="rotate(-90 197.9 68.3)">10</text>
<text x="247.4" y="69.3">A12</text>
<text x="247.4" y="66.7">A11</text>
<text x="247.4" y="71.8">A13</text>
<text x="316.9" y="68.4" transform="rotate(-90 316.9 68.4)">GND</text>
<text x="319.4" y="68.4" transform="rotate(-90 319.4 68.4)">GND</text>
<text x="321.9" y="68.4" transform="rotate(-90 321.9 68.4)">GND</text>
<text x="323.4" y="68">74lvc4245</text>
<text x="247.4" y="76.9">A15</text>
<text x="247.4" y="74.3">A14</text>
<text x="247.4" y="79.4">A16</text>
<text x="247.4" y="82">A17</text>
<text x="247.4" y="87">A19</text>
<text x="247.4" y="84.5">A18</text>
<text x="247.4" y="92.1">CE</text>
<text x="247.4" y="94.7">OE</text>
<text x="324" y="92">U?</text>
<text x="253.4" y="97.1">27C080</text>
<text x="312.2" y="98.5">CLE</text>
<text x="312.2" y="101">ALE</text>
<text x="318.1" y="97.5" transform="rotate(-90 318.1 97.5)">VCC</text>
<text x="320.7" y="97.5" transform="rotate(-90 320.7 97.5)">VCC</text>
<text x="327.6" y="101">IO1</text>
<text x="327.6" y="98.5">IO0</text>
<text x="312.2" y="104.8">RD</text>
<text x="312.2" y="107.4">WR</text>
<text x="327.6" y="103.5">IO2</text>
<text x="327.6" y="106.1">IO3</text>
<text x="312.2" y="111.2">RB</text>
<text x="327.6" y="108.6">IO4</text>
<text x="327.6" y="111.2">IO5</text>
<text x="327.6" y="113.7">IO6</text>
<text x="247.8" y="116.2">U?</text>
<text x="312.2" y="115">CE</text>
<text x="312.2" y="118.8">WP</text>
<text x="318.1" y="119.7" transform="rotate(-90 318.1 119.7)">GND</text>
<text x="320.7" y="119.7" transform="rotate(-90 320.7 119.7)">GND</text>
<text x="327.6" y="116.2">IO7</text>
<text x="321.8" y="123.8">K9XXG08UXB</text>
<text x="259.4" y="159.3">HM62256BLFP-7SLT</text>
<text x="42" y="164.4">CON3</text>
<text x="133.9" y="176.4">ATMEGA2560-A</text>
<text x="45" y="180.9" transform="rotate(-90 45 180.9)">CONN_02X08</text>
<text x="43.4" y="201.3">X2</text>
<text x="38.8" y="216.5">CONN_02X05</text>
</g>
<g font-size="1.8" fill="#840084">
<text x="111.7" y="104.7">TQFP100</text>
<text x="253.7" y="139">SOP28</text>
</g>
<g font-size="1.4" fill="#840000">
<text x="106.4" y="33.2" transform="rotate(-90 106.4 33.2)">10</text>
<text x="109" y="33.2" transform="rotate(-90 109 33.2)">31</text>
<text x="111.5" y="33.2" transform="rotate(-90 111.5 33.2)">80</text>
<text x="119.1" y="33.6" transform="rotate(-90 119.1 33.6)">100</text>
<text x="83.7" y="37.9">30</text>
<text x="145.9" y="40.4">77</text>
<text x="145.9" y="37.9">78</text>
<text x="83.7" y="45.5">33</text>
<text x="145.9" y="45.5">75</text>
<text x="145.9" y="43">76</text>
<text x="83.7" y="53.1">34</text>
<text x="145.9" y="53.1">72</text>
<text x="145.9" y="50.6">73</text>
<text x="145.9" y="48">74</text>
<text x="145.9" y="55.7">71</text>
<text x="83.7" y="60.7">35</text>
<text x="83.7" y="63.3">36</text>
<text x="83.7" y="65.8">37</text>
<text x="145.9" y="63.3">20</text>
<text x="145.9" y="65.8">21</text>
<text x="145.9" y="60.7">19</text>
<text x="83.7" y="68.4">38</text>
<text x="83.7" y="70.9">39</text>
<text x="145.9" y="68.4">22</text>
<text x="145.9" y="70.9">23</text>
<text x="83.7" y="73.4">40</text>
<text x="83.7" y="76">41</text>
<text x="145.9" y="73.4">24</text>
<text x="145.9" y="76">25</text>
<text x="83.7" y="78.5">42</text>
<text x="83.7" y="83.6">89</text>
<text x="145.9" y="83.6">53</text>
<text x="145.9" y="78.5">26</text>
<text x="83.7" y="88.7">87</text>
<text x="83.7" y="86.1">88</text>
<text x="145.9" y="86.1">54</text>
<text x="145.9" y="88.7">55</text>
<text x="83.7" y="93.8">85</text>
<text x="83.7" y="91.2">86</text>
<text x="145.9" y="91.2">56</text>
<text x="145.9" y="93.8">57</text>
<text x="83.7" y="101.4">82</text>
<text x="83.7" y="98.8">83</text>
<text x="83.7" y="96.3">84</text>
<text x="145.9" y="101.4">60</text>
<text x="145.9" y="96.3">58</text>
<text x="145.9" y="98.8">59</text>
<text x="83.7" y="106.5">63</text>
<text x="145.9" y="106.5">43</text>
<text x="83.7" y="109">64</text>
<text x="83.7" y="111.5">65</text>
<text x="145.9" y="109">44</text>
<text x="145.9" y="111.5">45</text>
<text x="83.7" y="114.1">66</text>
<text x="83.7" y="116.6">67</text>
<text x="83.7" y="119.2">68</text>
<text x="145.9" y="114.1">46</text>
<text x="145.9" y="116.6">47</text>
<text x="145.9" y="119.2">48</text>
<text x="244.3" y="119.2">10</text>
<text x="267.2" y="119.2">11</text>
<text x="83.7" y="121.7">69</text>
<text x="83.7" y="124.2">79</text>
<text x="145.9" y="124.2">50</text>
<text x="145.9" y="121.7">49</text>
<text x="244.7" y="124.2">8</text>
<text x="244.7" y="121.7">9</text>
<text x="267.2" y="121.7">12</text>
<text x="267.2" y="124.2">13</text>
<text x="83.7" y="129.3">12</text>
<text x="83.7" y="131.9">13</text>
<text x="146.3" y="129.3">2</text>
<text x="146.3" y="131.9">3</text>
<text x="244.7" y="131.9">5</text>
<text x="244.7" y="129.3">6</text>
<text x="244.7" y="126.8">7</text>
<text x="267.2" y="126.8">15</text>
<text x="267.2" y="129.3">16</text>
<text x="267.2" y="131.9">17</text>
<text x="83.7" y="134.4">14</text>
<text x="83.7" y="136.9">15</text>
<text x="146.3" y="134.4">4</text>
<text x="146.3" y="136.9">5</text>
<text x="244.7" y="136.9">3</text>
<text x="244.7" y="134.4">4</text>
<text x="267.2" y="134.4">18</text>
<text x="267.2" y="136.9">19</text>
<text x="83.7" y="139.5">16</text>
<text x="83.7" y="142">17</text>
<text x="146.3" y="139.5">6</text>
<text x="146.3" y="142">7</text>
<text x="244.3" y="142">24</text>
<text x="244.3" y="139.5">25</text>
<text x="267.2" y="140.8">22</text>
<text x="267.2" y="143.3">27</text>
<text x="83.7" y="147.1">27</text>
<text x="83.7" y="144.6">18</text>
<text x="146.3" y="144.6">8</text>
<text x="146.3" y="147.1">9</text>
<text x="244.3" y="144.6">21</text>
<text x="244.3" y="147.1">23</text>
<text x="244.7" y="149.6">2</text>
<text x="267.2" y="147.1">20</text>
<text x="83.7" y="152.2">51</text>
<text x="83.7" y="154.7">52</text>
<text x="145.9" y="154.7">96</text>
<text x="145.9" y="152.2">97</text>
<text x="244.3" y="152.2">26</text>
<text x="244.7" y="154.7">1</text>
<text x="83.7" y="157.3">70</text>
<text x="83.7" y="159.8">28</text>
<text x="145.9" y="159.8">94</text>
<text x="145.9" y="157.3">95</text>
<text x="83.7" y="162.3">29</text>
<text x="84.1" y="164.9">1</text>
<text x="145.9" y="167.4">91</text>
<text x="145.9" y="164.9">92</text>
<text x="145.9" y="162.3">93</text>
<text x="83.7" y="170">98</text>
<text x="145.9" y="170">90</text>
<text x="111.5" y="176.7" transform="rotate(-90 111.5 176.7)">11</text>
<text x="114" y="176.7" transform="rotate(-90 114 176.7)">32</text>
<text x="116.6" y="176.7" transform="rotate(-90 116.6 176.7)">81</text>
<text x="119.1" y="176.7" transform="rotate(-90 119.1 176.7)">99</text>
</g>
<g font-size="1.4" fill="#008484">
<text x="87.4" y="38.6">RESET</text>
<text x="107.2" y="38.3" transform="rotate(-90 107.2 38.3)">VCC</text>
<text x="109.7" y="38.3" transform="rotate(-90 109.7 38.3)">VCC</text>
<text x="112.3" y="38.3" transform="rotate(-90 112.3 38.3)">VCC</text>
<text x="119.9" y="39.4" transform="rotate(-90 119.9 39.4)">AVCC</text>
<text x="137.2" y="41.2">(AD1)PA1</text>
<text x="137.2" y="38.6">(AD0)PA0</text>
<text x="87.4" y="46.3">XTAL2</text>
<text x="137.2" y="46.3">(AD3)PA3</text>
<text x="137.2" y="43.7">(AD2)PA2</text>
<text x="87.4" y="53.9">XTAL1</text>
<text x="137.2" y="53.9">(AD6)PA6</text>
<text x="137.2" y="51.3">(AD5)PA5</text>
<text x="137.2" y="48.8">(AD4)PA4</text>
<text x="137.2" y="56.4">(AD7)PA7</text>
<text x="87.4" y="61.5">PL0(ICP4)</text>
<text x="87.4" y="64">PL1(ICP5)</text>
<text x="131.6" y="64">(PCINT1/SCK)PB1</text>
<text x="132.8" y="61.5">(PCINT0/SS)PB0</text>
<text x="87.4" y="66.6">PL2(T5)</text>
<text x="87.4" y="69.1">PL3(OC5A)</text>
<text x="87.4" y="71.7">PL4(OC5B)</text>
<text x="130.7" y="71.7">(PCINT4/OC2A)PB4</text>
<text x="131" y="66.6">(PCINT2/MOSI)PB2</text>
<text x="131" y="69.1">(PCINT3/MISO)PB3</text>
<text x="87.4" y="74.2">PL5(OC5C)</text>
<text x="87.4" y="76.7">PL6</text>
<text x="130.7" y="74.2">(PCINT5/OC1A)PB5</text>
<text x="130.7" y="76.7">(PCINT6/OC1B)PB6</text>
<text x="87.4" y="79.3">PL7</text>
<text x="126.4" y="79.3">(PCINT7/OC0A/OC1C)PB7</text>
<text x="87.4" y="89.4">PK2(ADC10/PCINT18)</text>
<text x="87.4" y="86.9">PK1(ADC9/PCINT17)</text>
<text x="87.4" y="84.4">PK0(ADC8/PCINT16)</text>
<text x="137.5" y="89.4">(A10)PC2</text>
<text x="138.3" y="84.4">(A8)PC0</text>
<text x="138.3" y="86.9">(A9)PC1</text>
<text x="87.4" y="94.5">PK4(ADC12/PCINT20)</text>
<text x="87.4" y="92">PK3(ADC11/PCINT19)</text>
<text x="137.5" y="92">(A11)PC3</text>
<text x="137.5" y="94.5">(A12)PC4</text>
<text x="87.4" y="99.6">PK6(ADC14/PCINT22)</text>
<text x="87.4" y="97.1">PK5(ADC13/PCINT21)</text>
<text x="137.5" y="97.1">(A13)PC5</text>
<text x="137.5" y="99.6">(A14)PC6</text>
<text x="87.4" y="102.1">PK7(ADC15/PCINT23)</text>
<text x="87.4" y="107.2">PJ0(RXD3/PCINT9)</text>
<text x="133.8" y="107.2">(SCL/INT0)PD0</text>
<text x="137.5" y="102.1">(A15)PC7</text>
<text x="87.4" y="109.8">PJ1(TXD3/PCINT10)</text>
<text x="87.4" y="112.3">PJ2(XCK3/PCINT11)</text>
<text x="132.8" y="112.3">(RXD1/INT2)PD2</text>
<text x="133.6" y="109.8">(SDA/INT1)PD1</text>
<text x="87.4" y="114.8">PJ3(PCINT12)</text>
<text x="87.4" y="117.4">PJ4(PCINT13)</text>
<text x="87.4" y="119.9">PJ5(PCINT14)</text>
<text x="133" y="114.8">(TXD1/INT3)PD3</text>
<text x="136.3" y="119.9">(XCK1)PD5</text>
<text x="136.9" y="117.4">(ICP1)PD4</text>
<text x="247.4" y="119.9">A0</text>
<text x="263.9" y="119.9">D0</text>
<text x="87.4" y="122.5">PJ6(PCINT15)</text>
<text x="87.4" y="125">PJ7</text>
<text x="138.4" y="125">(T2)PD7</text>
<text x="138.4" y="122.5">(T1)PD6</text>
<text x="247.4" y="125">A2</text>
<text x="247.4" y="122.5">A1</text>
<text x="263.9" y="122.5">D1</text>
<text x="263.9" y="125">D2</text>
<text x="87.4" y="130.1">PH0(RXD2)</text>
<text x="130.9" y="130.1">(PCINT8/RXD0)PE0</text>
<text x="247.4" y="130.1">A4</text>
<text x="247.4" y="127.5">A3</text>
<text x="263.9" y="127.5">D3</text>
<text x="263.9" y="130.1">D4</text>
<text x="87.4" y="132.6">PH1(TXD2)</text>
<text x="87.4" y="135.2">PH2(XCK2)</text>
<text x="87.4" y="137.7">PH3(OC4A)</text>
<text x="132.6" y="137.7">(OC3A/AIN1)PE3</text>
<text x="132.8" y="135.2">(XCK0/AIN0)PE2</text>
<text x="136.5" y="132.6">(TXD0)PE1</text>
<text x="247.4" y="137.7">A7</text>
<text x="247.4" y="135.2">A6</text>
<text x="247.4" y="132.6">A5</text>
<text x="263.9" y="132.6">D5</text>
<text x="263.9" y="135.2">D6</text>
<text x="263.9" y="137.7">D7</text>
<text x="87.4" y="140.2">PH4(OC4B)</text>
<text x="87.4" y="142.8">PH5(OC4C)</text>
<text x="132.8" y="140.2">(OC3B/INT4)PE4</text>
<text x="132.8" y="142.8">(OC3C/INT5)PE5</text>
<text x="247.4" y="142.8">A9</text>
<text x="247.4" y="140.2">A8</text>
<text x="263.6" y="141.5">OE</text>
<text x="87.4" y="147.9">PH7(T4)</text>
<text x="87.4" y="145.3">PH6(OC2B)</text>
<text x="129.1" y="147.9">(CLKO/ICP3/INT7)PE7</text>
<text x="135" y="145.3">(T3/INT6)PE6</text>
<text x="247.4" y="145.3">A10</text>
<text x="247.4" y="147.9">A11</text>
<text x="263.4" y="144.1">WE</text>
<text x="263.7" y="147.9">CS</text>
<text x="87.4" y="152.9">PG0(WR)</text>
<text x="87.4" y="155.5">PG1(RD)</text>
<text x="136.4" y="155.5">(ADC1)PF1</text>
<text x="136.4" y="152.9">(ADC0)PF0</text>
<text x="247.4" y="155.5">A14</text>
<text x="247.4" y="150.4">A12</text>
<text x="247.4" y="152.9">A13</text>
<text x="87.4" y="158">PG2(ALE)</text>
<text x="87.4" y="160.6">PG3(TOSC2)</text>
<text x="136.4" y="160.6">(ADC3)PF3</text>
<text x="136.4" y="158">(ADC2)PF2</text>
<text x="87.4" y="165.6">PG5(OCOB)</text>
<text x="87.4" y="163.1">PG4(TOSC1)</text>
<text x="133" y="165.6">(TMS/ADC5)PF5</text>
<text x="133.1" y="163.1">(TCK/ADC4)PF4</text>
<text x="87.4" y="170.7">AREF</text>
<text x="112.3" y="173" transform="rotate(-90 112.3 173)">GND</text>
<text x="114.8" y="173" transform="rotate(-90 114.8 173)">GND</text>
<text x="117.3" y="173" transform="rotate(-90 117.3 173)">GND</text>
<text x="119.9" y="173" transform="rotate(-90 119.9 173)">GND</text>
<text x="133.3" y="168.2">(TD0/ADC6)PF6</text>
<text x="133.7" y="170.7">(TDI/ADC7)PF7</text>
</g>
</svg>
